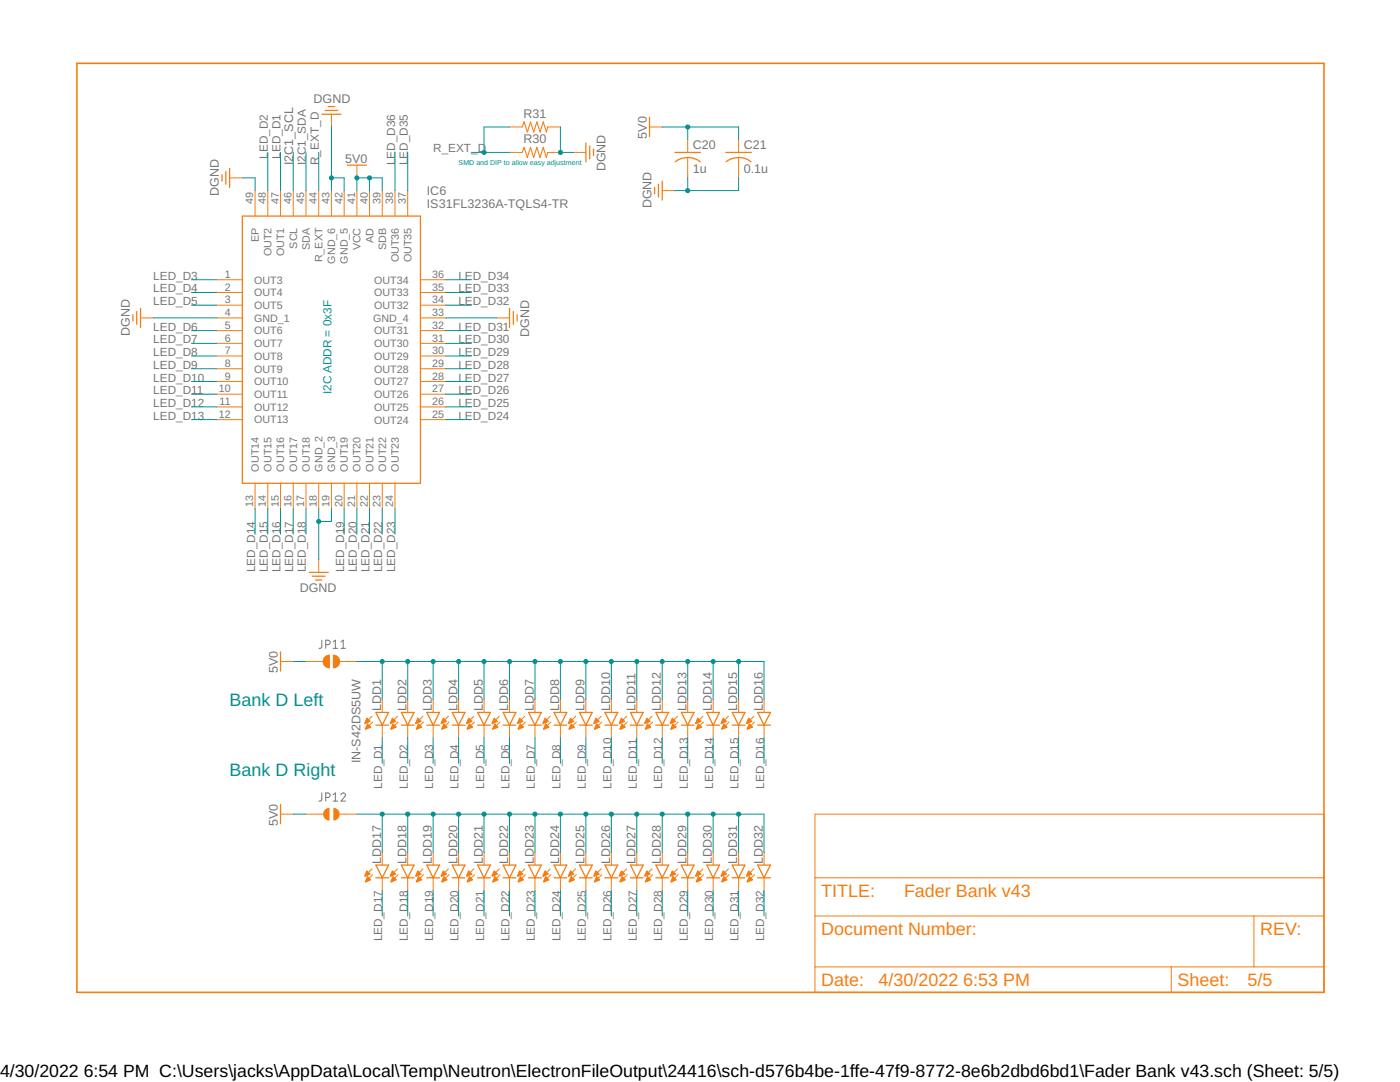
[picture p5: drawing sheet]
<svg xmlns="http://www.w3.org/2000/svg" width="279mm" height="216mm" viewBox="0 0 279 216" stroke-linecap="round" stroke-linejoin="round" font-family="sans-serif">
<path d="M64.2 127.7v1.5l-.2 .1-.3 .1M65 128.7h.4a.46 .46 0 0 0 .5-.5 .46 .46 0 0 0-.5-.5h-.4v1.7M66.5 129.4h.9M66.5 128.1l.4-.4v1.7M68.1 129.4h.8M68.1 128.1l.4-.4v1.7M64.2 158.2v1.4l-.2 .2-.3 .1M65 159.1h.4a.46 .46 0 0 0 .5-.4 .46 .46 0 0 0-.5-.5h-.4v1.7M66.5 158.6l.4-.4v1.7M66.5 159.9h.9M68.1 158.6a.44 .44 0 0 1 .6-.4 .44 .44 0 0 1 .1 .7l-.7 1h.8" fill="none" stroke="#757575" stroke-width=".2"/>
<path d="M15.3 12.6h248.9v185.4h-248.9z" fill="none" stroke="#f57c10" stroke-width=".32"/>
<g fill="none" stroke="#f57c10" stroke-width=".2">
<path d="M45.8 35.5h2.6M50.9 38v5.1M53.4 38v5.1M56 38v5.1M58.5 38v5.1M61.1 38v5.1M63.6 38v5.1M66.1 22.8v2.5M66.1 38v5.1M68.7 38v5.1M71.2 38v5.1M73.7 38v5.1"/>
<path d="M76.3 38v5.1M78.8 38v5.1M81.4 38v5.1M101.7 30.4h2.5M101.7 25.3h2.5M109.3 30.4h2.5M109.3 25.3h2.5M114.4 30.4h2.5M132.2 38h2.5M137.2 27.9v2.5M137.2 31.4v4.1M147.4 27.9v2.5"/>
<path d="M147.4 31.4v4.1M43.3 55.8h5.1M43.3 58.4h5.1M83.9 55.8h5.1M83.9 58.4h5.1M28 63.4h2.6M43.3 60.9h5.1M43.3 63.4h5.1M43.3 66h5.1M43.3 68.5h5.1M43.3 71h5.1M43.3 73.6h5.1"/>
<path d="M43.3 76.1h5.1M43.3 78.7h5.1M83.9 60.9h5.1M83.9 63.4h5.1M83.9 66h5.1M83.9 68.5h5.1M83.9 71h5.1M83.9 73.6h5.1M83.9 76.1h5.1M83.9 78.7h5.1M99.1 63.4h2.6M43.3 81.2h5.1"/>
<path d="M43.3 83.7h5.1M50.9 96.4v5.1M53.4 96.4v5.1M56 96.4v5.1M58.5 96.4v5.1M61.1 96.4v5.1M63.6 96.4v5.1M66.1 96.4v5.1M68.7 96.4v5.1M71.2 96.4v5.1M73.7 96.4v5.1M76.3 96.4v5.1"/>
<path d="M78.8 96.4v5.1M83.9 81.2h5.1M83.9 83.7h5.1M63.6 111.7v2.5M56 132h2.5M61.1 132h3.4M67.8 132h3.4M76.3 139.6v2.6M74.3 142.9l-1.4 1.4M74.4 144.1l-1.4 1.4M76.3 144.7v2.5M162.6 162.5h101.6v35.5h-101.6z"/>
<path d="M162.6 175.2h101.6M162.6 182.8h101.6M162.6 192.9h101.6M233.7 192.9v5.1M250.3 182.8v10.1"/>
</g>
<g fill="none" stroke="#f57c10" stroke-width=".25">
<path d="M44.3 34.9v1.2M45.1 34.2v2.6M45.8 33.6v3.8M64.2 22.8h3.9M64.9 22h2.5M65.5 21.3h1.3M116.9 28.5v3.8M117.7 29.1v2.6M118.4 29.8v1.3M130.6 37.4v1.3M131.4 36.8v2.5M132.2 36.1v3.8"/>
<path d="M134.7 30.4h5.1M134.8 32.3a4 4 0 0 1 4.9 0M144.9 30.4h5M144.9 32.3a4 4 0 0 1 5 0M48.4 43.1h35.5v53.3h-35.5zM26.5 62.8v1.3M27.3 62.2v2.5M28 61.5v3.8M101.7 61.5v3.8M102.4 62.2v2.5M103.2 62.8v1.3M61.7 114.2h3.8"/>
<path d="M62.3 115h2.6M63 115.7h1.2M56 130.1v3.8M75 142.2h2.6l-1.3 2.5zM75 144.7h2.6"/>
</g>
<path d="M104.2 30.4l.4-1 .6 2 .7-2 .6 2 .6-2 .7 2 .6-2 .7 2 .2-1M104.2 25.3l.4-1 .6 2.1 .7-2.1 .6 2.1 .6-2.1 .7 2.1 .6-2.1 .7 2.1 .2-1.1" fill="none" stroke="#f57c10" stroke-width=".21"/>
<g fill="#f57c10" stroke="#f57c10" stroke-width=".2">
<path d="M73.2 143.3l.7 .7-1.1 .4z" fill-rule="evenodd"/>
<path d="M73.3 144.4l.7 .7-1 .4z" fill-rule="evenodd"/>
<path d="M66.5 130.7a1.27 1.27 0 0 1 1.3 1.3 1.27 1.27 0 0 1-1.3 1.3z" fill-rule="evenodd"/>
<path d="M64.8 131.1l.5-.3 .5-.1v2.6a1.27 1.27 0 0 1-1.2-.8 1.27 1.27 0 0 1 .2-1.4z" fill-rule="evenodd"/>
</g>
<g fill="#f57c10">
<path d="M66.5 161.2a1.27 1.27 0 0 1 1.3 1.3 1.27 1.27 0 0 1-1.3 1.2z" fill-rule="evenodd"/>
<path d="M64.8 161.6l.5-.3 .5-.1v2.5a1.27 1.27 0 0 1-1.2-.7 1.27 1.27 0 0 1 .2-1.4z" fill-rule="evenodd"/>
</g>
<g fill="#f57c10">
<path d="M66.5 161.2l.5 .1 .5 .3 .3 .9-.3 .8-.8 .4h-.2zM66.5 161.2v2.5h.2l.8-.4 .3-.8-.3-.9-.5-.3z"/>
<path d="M64.8 161.6l.5-.3 .5-.1v2.5l-.8-.2-.4-.5-.1-.5zM64.8 161.6l-.3 .9 .1 .5 .4 .5 .8 .2v-2.5l-.5 .1z"/>
</g>
<g fill="none" stroke="#f57c10" stroke-width=".2">
<path d="M71.2 33v2.5M129.6 25.3h2.6M81.4 139.6v2.6M86.4 139.6v2.6M91.5 139.6v2.6M96.6 139.6v2.6M101.7 139.6v2.6M106.8 139.6v2.6M111.8 139.6v2.6M116.9 139.6v2.6M122 139.6v2.6M127.1 139.6v2.6"/>
<path d="M132.2 139.6v2.6M137.2 139.6v2.6M142.3 139.6v2.6M147.4 139.6v2.6M152.5 139.6v2.6M79.3 142.9l-1.4 1.4M79.5 144.1l-1.4 1.4M81.4 144.7v2.5M84.4 142.9l-1.4 1.4M84.5 144.1l-1.4 1.4M86.4 144.7v2.5M89.5 142.9l-1.4 1.4"/>
<path d="M89.6 144.1l-1.4 1.4M91.5 144.7v2.5M94.6 142.9l-1.4 1.4M94.7 144.1l-1.4 1.4M96.6 144.7v2.5M99.7 142.9l-1.4 1.4M99.8 144.1l-1.4 1.4M101.7 144.7v2.5M104.7 142.9l-1.4 1.4M104.9 144.1l-1.4 1.4M106.8 144.7v2.5M109.8 142.9l-1.4 1.4"/>
<path d="M109.9 144.1l-1.4 1.4M111.8 144.7v2.5M114.9 142.9l-1.4 1.4M115 144.1l-1.4 1.4M116.9 144.7v2.5M120 142.9l-1.4 1.4M120.1 144.1l-1.4 1.4M122 144.7v2.5M125.1 142.9l-1.4 1.4M125.2 144.1l-1.4 1.4M127.1 144.7v2.5M130.1 142.9l-1.4 1.4"/>
<path d="M130.3 144.1l-1.4 1.4M132.2 144.7v2.5M135.2 142.9l-1.4 1.4M135.3 144.1l-1.4 1.4M137.2 144.7v2.5M140.3 142.9l-1.4 1.4M140.4 144.1l-1.4 1.4M142.3 144.7v2.5M145.4 142.9l-1.4 1.4M145.5 144.1l-1.4 1.4M147.4 144.7v2.5M150.5 142.9l-1.4 1.4"/>
<path d="M150.6 144.1l-1.4 1.4M152.5 144.7v2.5M56 162.5h2.5M61.1 162.5h3.4M67.8 162.5h3.4M74.3 173.4l-1.4 1.4M74.4 174.5l-1.4 1.4M76.3 170.1v2.5M76.3 175.2v2.5M79.3 173.4l-1.4 1.4M79.5 174.5l-1.4 1.4M81.4 170.1v2.5"/>
<path d="M81.4 175.2v2.5M84.4 173.4l-1.4 1.4M84.5 174.5l-1.4 1.4M86.4 170.1v2.5M86.4 175.2v2.5M89.5 173.4l-1.4 1.4M89.6 174.5l-1.4 1.4M91.5 170.1v2.5M91.5 175.2v2.5M94.6 173.4l-1.4 1.4M94.7 174.5l-1.4 1.4M96.6 170.1v2.5"/>
<path d="M96.6 175.2v2.5M99.7 173.4l-1.4 1.4M99.8 174.5l-1.4 1.4M101.7 170.1v2.5M101.7 175.2v2.5M104.7 173.4l-1.4 1.4M104.9 174.5l-1.4 1.4M106.8 170.1v2.5M106.8 175.2v2.5M109.8 173.4l-1.4 1.4M109.9 174.5l-1.4 1.4M111.8 170.1v2.5"/>
<path d="M111.8 175.2v2.5M114.9 173.4l-1.4 1.4M115 174.5l-1.4 1.4M116.9 170.1v2.5M116.9 175.2v2.5M120 173.4l-1.4 1.4M120.1 174.5l-1.4 1.4M122 170.1v2.5M122 175.2v2.5M125.1 173.4l-1.4 1.4M125.2 174.5l-1.4 1.4M127.1 170.1v2.5"/>
<path d="M127.1 175.2v2.5M130.1 173.4l-1.4 1.4M130.3 174.5l-1.4 1.4M132.2 170.1v2.5M132.2 175.2v2.5M135.2 173.4l-1.4 1.4M135.3 174.5l-1.4 1.4M137.2 170.1v2.5M137.2 175.2v2.5M140.3 173.4l-1.4 1.4M140.4 174.5l-1.4 1.4M142.3 170.1v2.5"/>
<path d="M142.3 175.2v2.5M145.4 173.4l-1.4 1.4M145.5 174.5l-1.4 1.4M147.4 170.1v2.5M147.4 175.2v2.5M150.5 173.4l-1.4 1.4M150.6 174.5l-1.4 1.4M152.5 170.1v2.5M152.5 175.2v2.5"/>
</g>
<g fill="none" stroke="#f57c10" stroke-width=".25">
<path d="M69.3 33h3.8M129.6 23.4v3.8M80.1 142.2h2.5l-1.2 2.5zM80.1 144.7h2.5M85.2 144.7h2.5M85.2 142.2h2.5l-1.3 2.5zM90.3 144.7h2.5M90.3 142.2h2.5l-1.3 2.5zM95.3 144.7h2.6M95.3 142.2h2.6l-1.3 2.5zM100.4 144.7h2.6M100.4 142.2h2.6l-1.3 2.5z"/>
<path d="M105.5 144.7h2.5M105.5 142.2h2.5l-1.2 2.5zM110.6 144.7h2.5M110.6 142.2h2.5l-1.3 2.5zM115.7 144.7h2.5M115.7 142.2h2.5l-1.3 2.5zM120.7 144.7h2.6M120.7 142.2h2.6l-1.3 2.5zM125.8 144.7h2.6M125.8 142.2h2.6l-1.3 2.5zM130.9 144.7h2.5M130.9 142.2h2.5l-1.2 2.5z"/>
<path d="M136 144.7h2.5M136 142.2h2.5l-1.3 2.5zM141.1 144.7h2.5M141.1 142.2h2.5l-1.3 2.5zM146.1 144.7h2.6M146.1 142.2h2.6l-1.3 2.5zM151.2 144.7h2.6M151.2 142.2h2.6l-1.3 2.5zM56 160.5v3.9M75 172.6h2.6l-1.3 2.6zM75 175.2h2.6M80.1 175.2h2.5"/>
<path d="M80.1 172.6h2.5l-1.2 2.6zM85.2 175.2h2.5M85.2 172.6h2.5l-1.3 2.6zM90.3 175.2h2.5M90.3 172.6h2.5l-1.3 2.6zM95.3 175.2h2.6M95.3 172.6h2.6l-1.3 2.6zM100.4 172.6h2.6l-1.3 2.6zM100.4 175.2h2.6M105.5 172.6h2.5l-1.2 2.6zM105.5 175.2h2.5M110.6 175.2h2.5"/>
<path d="M110.6 172.6h2.5l-1.3 2.6zM115.7 175.2h2.5M115.7 172.6h2.5l-1.3 2.6zM120.7 175.2h2.6M120.7 172.6h2.6l-1.3 2.6zM125.8 175.2h2.6M125.8 172.6h2.6l-1.3 2.6zM130.9 175.2h2.5M130.9 172.6h2.5l-1.2 2.6zM136 175.2h2.5M136 172.6h2.5l-1.3 2.6zM141.1 175.2h2.5"/>
<path d="M141.1 172.6h2.5l-1.3 2.6zM146.1 172.6h2.6l-1.3 2.6zM146.1 175.2h2.6M151.2 172.6h2.6l-1.3 2.6zM151.2 175.2h2.6"/>
</g>
<g fill="#f57c10" stroke="#f57c10" stroke-width=".2">
<path d="M78.3 143.3l.7 .7-1.1 .4z" fill-rule="evenodd"/>
<path d="M78.4 144.4l.7 .7-1 .4z" fill-rule="evenodd"/>
<path d="M83.4 143.3l.6 .7-1 .4z" fill-rule="evenodd"/>
<path d="M83.5 144.4l.7 .7-1.1 .4z" fill-rule="evenodd"/>
<path d="M88.5 143.3l.6 .7-1 .4z" fill-rule="evenodd"/>
<path d="M88.6 144.4l.7 .7-1.1 .4z" fill-rule="evenodd"/>
<path d="M93.5 143.3l.7 .7-1 .4z" fill-rule="evenodd"/>
<path d="M93.7 144.4l.6 .7-1 .4z" fill-rule="evenodd"/>
<path d="M98.6 143.3l.7 .7-1.1 .4z" fill-rule="evenodd"/>
<path d="M98.7 144.4l.7 .7-1 .4z" fill-rule="evenodd"/>
<path d="M103.7 143.3l.7 .7-1.1 .4z" fill-rule="evenodd"/>
<path d="M103.8 144.4l.7 .7-1 .4z" fill-rule="evenodd"/>
<path d="M108.8 143.3l.6 .7-1 .4z" fill-rule="evenodd"/>
<path d="M108.9 144.4l.7 .7-1.1 .4z" fill-rule="evenodd"/>
<path d="M113.9 143.3l.6 .7-1 .4z" fill-rule="evenodd"/>
<path d="M114 144.4l.6 .7-1 .4z" fill-rule="evenodd"/>
<path d="M118.9 143.3l.7 .7-1 .4z" fill-rule="evenodd"/>
<path d="M119.1 144.4l.6 .7-1 .4z" fill-rule="evenodd"/>
<path d="M124 143.3l.7 .7-1.1 .4z" fill-rule="evenodd"/>
<path d="M124.1 144.4l.7 .7-1 .4z" fill-rule="evenodd"/>
<path d="M129.1 143.3l.7 .7-1.1 .4z" fill-rule="evenodd"/>
<path d="M129.2 144.4l.7 .7-1.1 .4z" fill-rule="evenodd"/>
<path d="M134.2 143.3l.6 .7-1 .4z" fill-rule="evenodd"/>
<path d="M134.3 144.4l.7 .7-1.1 .4z" fill-rule="evenodd"/>
<path d="M139.2 143.3l.7 .7-1 .4z" fill-rule="evenodd"/>
<path d="M139.4 144.4l.6 .7-1 .4z" fill-rule="evenodd"/>
<path d="M144.3 143.3l.7 .7-1 .4z" fill-rule="evenodd"/>
<path d="M144.5 144.4l.6 .7-1 .4z" fill-rule="evenodd"/>
<path d="M149.4 143.3l.7 .7-1.1 .4z" fill-rule="evenodd"/>
<path d="M149.5 144.4l.7 .7-1 .4z" fill-rule="evenodd"/>
<path d="M73.2 173.8l.7 .6-1.1 .5z" fill-rule="evenodd"/>
<path d="M73.3 174.9l.7 .7-1 .4z" fill-rule="evenodd"/>
<path d="M78.3 173.8l.7 .6-1.1 .5z" fill-rule="evenodd"/>
<path d="M78.4 174.9l.7 .7-1 .4z" fill-rule="evenodd"/>
<path d="M83.4 173.8l.6 .6-1 .5z" fill-rule="evenodd"/>
<path d="M83.5 174.9l.7 .7-1.1 .4z" fill-rule="evenodd"/>
<path d="M88.5 173.8l.6 .6-1 .5z" fill-rule="evenodd"/>
<path d="M88.6 174.9l.7 .7-1.1 .4z" fill-rule="evenodd"/>
<path d="M93.5 173.8l.7 .6-1 .5z" fill-rule="evenodd"/>
<path d="M93.7 174.9l.6 .7-1 .4z" fill-rule="evenodd"/>
<path d="M98.6 173.8l.7 .6-1.1 .5z" fill-rule="evenodd"/>
<path d="M98.7 174.9l.7 .7-1 .4z" fill-rule="evenodd"/>
<path d="M103.7 173.8l.7 .6-1.1 .5z" fill-rule="evenodd"/>
<path d="M103.8 174.9l.7 .7-1 .4z" fill-rule="evenodd"/>
<path d="M108.8 173.8l.6 .6-1 .5z" fill-rule="evenodd"/>
<path d="M108.9 174.9l.7 .7-1.1 .4z" fill-rule="evenodd"/>
<path d="M113.9 173.8l.6 .6-1 .5z" fill-rule="evenodd"/>
<path d="M114 174.9l.6 .7-1 .4z" fill-rule="evenodd"/>
<path d="M118.9 173.8l.7 .6-1 .5z" fill-rule="evenodd"/>
<path d="M119.1 174.9l.6 .7-1 .4z" fill-rule="evenodd"/>
<path d="M124 173.8l.7 .6-1.1 .5z" fill-rule="evenodd"/>
<path d="M124.1 174.9l.7 .7-1 .4z" fill-rule="evenodd"/>
<path d="M129.1 173.8l.7 .6-1.1 .5z" fill-rule="evenodd"/>
<path d="M129.2 174.9l.7 .7-1.1 .4z" fill-rule="evenodd"/>
<path d="M134.2 173.8l.6 .6-1 .5z" fill-rule="evenodd"/>
<path d="M134.3 174.9l.7 .7-1.1 .4z" fill-rule="evenodd"/>
<path d="M139.2 173.8l.7 .6-1 .5z" fill-rule="evenodd"/>
<path d="M139.4 174.9l.6 .7-1 .4z" fill-rule="evenodd"/>
<path d="M144.3 173.8l.7 .6-1 .5z" fill-rule="evenodd"/>
<path d="M144.5 174.9l.6 .7-1 .4z" fill-rule="evenodd"/>
<path d="M149.4 173.8l.7 .6-1.1 .5z" fill-rule="evenodd"/>
<path d="M149.5 174.9l.7 .7-1 .4z" fill-rule="evenodd"/>
</g>
<path d="M66.1 25.3v12.7M66.1 35.5h2.6v2.5" fill="none" stroke="#009292" stroke-width=".2"/>
<circle cx="66.1" cy="35.5" r=".51" fill="#009292"/>
<path d="M65.6 35.5a.55 .55 0 0 1 1.1 0 .55 .55 0 0 1-1.1 0zM65.6 35.5a.55 .55 0 0 0 1.1 0 .55 .55 0 0 0-1.1 0z" fill="#009292"/>
<path d="M48.4 35.5h2.5v2.5M111.8 25.3v5.1h2.6" fill="none" stroke="#009292" stroke-width=".2"/>
<circle cx="111.8" cy="30.4" r=".51" fill="#009292"/>
<path d="M111.3 30.4a.55 .55 0 0 1 1.1 0 .55 .55 0 0 1-1.1 0zM111.3 30.4a.55 .55 0 0 0 1.1 0 .55 .55 0 0 0-1.1 0z" fill="#009292"/>
<path d="M137.2 35.5v2.5M147.4 35.5v2.5h-12.7" fill="none" stroke="#009292" stroke-width=".2"/>
<circle cx="137.2" cy="38" r=".51" fill="#009292"/>
<path d="M136.7 38a.55 .55 0 0 1 1.1 0 .55 .55 0 0 1-1.1 0zM136.7 38a.55 .55 0 0 0 1.1 0 .55 .55 0 0 0-1.1 0z" fill="#009292"/>
<path d="M30.6 63.4h12.7M63.6 101.5v10.2M66.1 101.5v2.6h-2.5" fill="none" stroke="#009292" stroke-width=".2"/>
<circle cx="63.6" cy="104.1" r=".51" fill="#009292"/>
<path d="M63.1 104.1a.51 .51 0 0 1 1 0 .51 .51 0 0 1-1 0zM63.1 104.1a.51 .51 0 0 0 1 0 .51 .51 0 0 0-1 0z" fill="#009292"/>
<path d="M61.1 30.4v7.6M71.2 38v-2.5h2.5v2.5M89 63.4h10.1M58.5 132h2.6M58.5 162.5h2.6" fill="none" stroke="#009292" stroke-width=".2"/>
<circle cx="71.2" cy="35.5" r=".51" fill="#009292"/>
<path d="M70.7 35.5a.51 .51 0 0 1 1 0 .51 .51 0 0 1-1 0zM70.7 35.5a.51 .51 0 0 0 1 0 .51 .51 0 0 0-1 0z" fill="#009292"/>
<path d="M73.7 35.5h2.6v2.5" fill="none" stroke="#009292" stroke-width=".2"/>
<circle cx="73.7" cy="35.5" r=".51" fill="#009292"/>
<path d="M73.2 35.5a.55 .55 0 0 1 1.1 0 .55 .55 0 0 1-1.1 0zM73.2 35.5a.55 .55 0 0 0 1.1 0 .55 .55 0 0 0-1.1 0z" fill="#009292"/>
<path d="M132.2 25.3h15.2v2.6M137.2 25.3v2.6" fill="none" stroke="#009292" stroke-width=".2"/>
<circle cx="137.2" cy="25.3" r=".51" fill="#009292"/>
<path d="M136.7 25.3a.55 .55 0 0 1 1.1 0 .55 .55 0 0 1-1.1 0zM136.7 25.3a.55 .55 0 0 0 1.1 0 .55 .55 0 0 0-1.1 0z" fill="#009292"/>
<path d="M71.2 132h5.1" fill="none" stroke="#009292" stroke-width=".2"/>
<circle cx="76.3" cy="132" r=".51" fill="#009292"/>
<path d="M75.8 132a.51 .51 0 0 1 1 0 .51 .51 0 0 1-1 0zM75.8 132a.51 .51 0 0 0 1 0 .51 .51 0 0 0-1 0z" fill="#009292"/>
<path d="M81.4 132v7.6M152.5 132h-76.2v7.6" fill="none" stroke="#009292" stroke-width=".2"/>
<circle cx="81.4" cy="132" r=".51" fill="#009292"/>
<path d="M80.9 132a.51 .51 0 0 1 1 0 .51 .51 0 0 1-1 0zM80.9 132a.51 .51 0 0 0 1 0 .51 .51 0 0 0-1 0z" fill="#009292"/>
<path d="M86.4 132v7.6" fill="none" stroke="#009292" stroke-width=".2"/>
<circle cx="86.4" cy="132" r=".51" fill="#009292"/>
<path d="M85.9 132a.55 .55 0 0 1 1.1 0 .55 .55 0 0 1-1.1 0zM85.9 132a.55 .55 0 0 0 1.1 0 .55 .55 0 0 0-1.1 0z" fill="#009292"/>
<path d="M91.5 132v7.6" fill="none" stroke="#009292" stroke-width=".2"/>
<circle cx="91.5" cy="132" r=".51" fill="#009292"/>
<path d="M91 132a.51 .51 0 0 1 1 0 .51 .51 0 0 1-1 0zM91 132a.51 .51 0 0 0 1 0 .51 .51 0 0 0-1 0z" fill="#009292"/>
<path d="M96.6 132v7.6" fill="none" stroke="#009292" stroke-width=".2"/>
<circle cx="96.6" cy="132" r=".51" fill="#009292"/>
<path d="M96.1 132a.51 .51 0 0 1 1 0 .51 .51 0 0 1-1 0zM96.1 132a.51 .51 0 0 0 1 0 .51 .51 0 0 0-1 0z" fill="#009292"/>
<path d="M101.7 132v7.6" fill="none" stroke="#009292" stroke-width=".2"/>
<circle cx="101.7" cy="132" r=".51" fill="#009292"/>
<path d="M101.2 132a.51 .51 0 0 1 1 0 .51 .51 0 0 1-1 0zM101.2 132a.51 .51 0 0 0 1 0 .51 .51 0 0 0-1 0z" fill="#009292"/>
<path d="M106.8 132v7.6" fill="none" stroke="#009292" stroke-width=".2"/>
<circle cx="106.8" cy="132" r=".51" fill="#009292"/>
<path d="M106.3 132a.51 .51 0 0 1 1 0 .51 .51 0 0 1-1 0zM106.3 132a.51 .51 0 0 0 1 0 .51 .51 0 0 0-1 0z" fill="#009292"/>
<path d="M111.8 132v7.6" fill="none" stroke="#009292" stroke-width=".2"/>
<circle cx="111.8" cy="132" r=".51" fill="#009292"/>
<path d="M111.3 132a.55 .55 0 0 1 1.1 0 .55 .55 0 0 1-1.1 0zM111.3 132a.55 .55 0 0 0 1.1 0 .55 .55 0 0 0-1.1 0z" fill="#009292"/>
<path d="M116.9 132v7.6" fill="none" stroke="#009292" stroke-width=".2"/>
<circle cx="116.9" cy="132" r=".51" fill="#009292"/>
<path d="M116.4 132a.51 .51 0 0 1 1 0 .51 .51 0 0 1-1 0zM116.4 132a.51 .51 0 0 0 1 0 .51 .51 0 0 0-1 0z" fill="#009292"/>
<path d="M122 132v7.6" fill="none" stroke="#009292" stroke-width=".2"/>
<circle cx="122" cy="132" r=".51" fill="#009292"/>
<path d="M121.5 132a.51 .51 0 0 1 1 0 .51 .51 0 0 1-1 0zM121.5 132a.51 .51 0 0 0 1 0 .51 .51 0 0 0-1 0z" fill="#009292"/>
<path d="M127.1 132v7.6" fill="none" stroke="#009292" stroke-width=".2"/>
<circle cx="127.1" cy="132" r=".51" fill="#009292"/>
<path d="M126.6 132a.51 .51 0 0 1 1 0 .51 .51 0 0 1-1 0zM126.6 132a.51 .51 0 0 0 1 0 .51 .51 0 0 0-1 0z" fill="#009292"/>
<path d="M132.2 132v7.6" fill="none" stroke="#009292" stroke-width=".2"/>
<circle cx="132.2" cy="132" r=".51" fill="#009292"/>
<path d="M131.7 132a.51 .51 0 0 1 1 0 .51 .51 0 0 1-1 0zM131.7 132a.51 .51 0 0 0 1 0 .51 .51 0 0 0-1 0z" fill="#009292"/>
<path d="M137.2 132v7.6" fill="none" stroke="#009292" stroke-width=".2"/>
<circle cx="137.2" cy="132" r=".51" fill="#009292"/>
<path d="M136.7 132a.55 .55 0 0 1 1.1 0 .55 .55 0 0 1-1.1 0zM136.7 132a.55 .55 0 0 0 1.1 0 .55 .55 0 0 0-1.1 0z" fill="#009292"/>
<path d="M142.3 132v7.6" fill="none" stroke="#009292" stroke-width=".2"/>
<circle cx="142.3" cy="132" r=".51" fill="#009292"/>
<path d="M141.8 132a.51 .51 0 0 1 1 0 .51 .51 0 0 1-1 0zM141.8 132a.51 .51 0 0 0 1 0 .51 .51 0 0 0-1 0z" fill="#009292"/>
<path d="M147.4 132v7.6" fill="none" stroke="#009292" stroke-width=".2"/>
<circle cx="147.4" cy="132" r=".51" fill="#009292"/>
<path d="M146.9 132a.51 .51 0 0 1 1 0 .51 .51 0 0 1-1 0zM146.9 132a.51 .51 0 0 0 1 0 .51 .51 0 0 0-1 0z" fill="#009292"/>
<path d="M152.5 132v7.6M71.2 162.5h81.3M76.3 162.5v7.6" fill="none" stroke="#009292" stroke-width=".2"/>
<circle cx="76.3" cy="162.5" r=".51" fill="#009292"/>
<path d="M75.8 162.5a.51 .51 0 0 1 1 0 .51 .51 0 0 1-1 0zM75.8 162.5a.51 .51 0 0 0 1 0 .51 .51 0 0 0-1 0z" fill="#009292"/>
<path d="M81.4 162.5v7.6" fill="none" stroke="#009292" stroke-width=".2"/>
<circle cx="81.4" cy="162.5" r=".51" fill="#009292"/>
<path d="M80.9 162.5a.51 .51 0 0 1 1 0 .51 .51 0 0 1-1 0zM80.9 162.5a.51 .51 0 0 0 1 0 .51 .51 0 0 0-1 0z" fill="#009292"/>
<path d="M86.4 162.5v7.6" fill="none" stroke="#009292" stroke-width=".2"/>
<circle cx="86.4" cy="162.5" r=".51" fill="#009292"/>
<path d="M85.9 162.5a.55 .55 0 0 1 1.1 0 .55 .55 0 0 1-1.1 0zM85.9 162.5a.55 .55 0 0 0 1.1 0 .55 .55 0 0 0-1.1 0z" fill="#009292"/>
<path d="M91.5 162.5v7.6" fill="none" stroke="#009292" stroke-width=".2"/>
<circle cx="91.5" cy="162.5" r=".51" fill="#009292"/>
<path d="M91 162.5a.51 .51 0 0 1 1 0 .51 .51 0 0 1-1 0zM91 162.5a.51 .51 0 0 0 1 0 .51 .51 0 0 0-1 0z" fill="#009292"/>
<path d="M96.6 162.5v7.6" fill="none" stroke="#009292" stroke-width=".2"/>
<circle cx="96.6" cy="162.5" r=".51" fill="#009292"/>
<path d="M96.1 162.5a.51 .51 0 0 1 1 0 .51 .51 0 0 1-1 0zM96.1 162.5a.51 .51 0 0 0 1 0 .51 .51 0 0 0-1 0z" fill="#009292"/>
<path d="M101.7 162.5v7.6" fill="none" stroke="#009292" stroke-width=".2"/>
<circle cx="101.7" cy="162.5" r=".51" fill="#009292"/>
<path d="M101.2 162.5a.51 .51 0 0 1 1 0 .51 .51 0 0 1-1 0zM101.2 162.5a.51 .51 0 0 0 1 0 .51 .51 0 0 0-1 0z" fill="#009292"/>
<path d="M106.8 162.5v7.6" fill="none" stroke="#009292" stroke-width=".2"/>
<circle cx="106.8" cy="162.5" r=".51" fill="#009292"/>
<path d="M106.3 162.5a.51 .51 0 0 1 1 0 .51 .51 0 0 1-1 0zM106.3 162.5a.51 .51 0 0 0 1 0 .51 .51 0 0 0-1 0z" fill="#009292"/>
<path d="M111.8 162.5v7.6" fill="none" stroke="#009292" stroke-width=".2"/>
<circle cx="111.8" cy="162.5" r=".51" fill="#009292"/>
<path d="M111.3 162.5a.55 .55 0 0 1 1.1 0 .55 .55 0 0 1-1.1 0zM111.3 162.5a.55 .55 0 0 0 1.1 0 .55 .55 0 0 0-1.1 0z" fill="#009292"/>
<path d="M116.9 162.5v7.6" fill="none" stroke="#009292" stroke-width=".2"/>
<circle cx="116.9" cy="162.5" r=".51" fill="#009292"/>
<path d="M116.4 162.5a.51 .51 0 0 1 1 0 .51 .51 0 0 1-1 0zM116.4 162.5a.51 .51 0 0 0 1 0 .51 .51 0 0 0-1 0z" fill="#009292"/>
<path d="M122 162.5v7.6" fill="none" stroke="#009292" stroke-width=".2"/>
<circle cx="122" cy="162.5" r=".51" fill="#009292"/>
<path d="M121.5 162.5a.51 .51 0 0 1 1 0 .51 .51 0 0 1-1 0zM121.5 162.5a.51 .51 0 0 0 1 0 .51 .51 0 0 0-1 0z" fill="#009292"/>
<path d="M127.1 162.5v7.6" fill="none" stroke="#009292" stroke-width=".2"/>
<circle cx="127.1" cy="162.5" r=".51" fill="#009292"/>
<path d="M126.6 162.5a.51 .51 0 0 1 1 0 .51 .51 0 0 1-1 0zM126.6 162.5a.51 .51 0 0 0 1 0 .51 .51 0 0 0-1 0z" fill="#009292"/>
<path d="M132.2 162.5v7.6" fill="none" stroke="#009292" stroke-width=".2"/>
<circle cx="132.2" cy="162.5" r=".51" fill="#009292"/>
<path d="M131.7 162.5a.51 .51 0 0 1 1 0 .51 .51 0 0 1-1 0zM131.7 162.5a.51 .51 0 0 0 1 0 .51 .51 0 0 0-1 0z" fill="#009292"/>
<path d="M137.2 162.5v7.6" fill="none" stroke="#009292" stroke-width=".2"/>
<circle cx="137.2" cy="162.5" r=".51" fill="#009292"/>
<path d="M136.7 162.5a.55 .55 0 0 1 1.1 0 .55 .55 0 0 1-1.1 0zM136.7 162.5a.55 .55 0 0 0 1.1 0 .55 .55 0 0 0-1.1 0z" fill="#009292"/>
<path d="M142.3 162.5v7.6" fill="none" stroke="#009292" stroke-width=".2"/>
<circle cx="142.3" cy="162.5" r=".51" fill="#009292"/>
<path d="M141.8 162.5a.51 .51 0 0 1 1 0 .51 .51 0 0 1-1 0zM141.8 162.5a.51 .51 0 0 0 1 0 .51 .51 0 0 0-1 0z" fill="#009292"/>
<path d="M147.4 162.5v7.6" fill="none" stroke="#009292" stroke-width=".2"/>
<circle cx="147.4" cy="162.5" r=".51" fill="#009292"/>
<path d="M146.9 162.5a.51 .51 0 0 1 1 0 .51 .51 0 0 1-1 0zM146.9 162.5a.51 .51 0 0 0 1 0 .51 .51 0 0 0-1 0z" fill="#009292"/>
<path d="M63.6 30.4v7.6M94.1 30.4h7.6M152.5 162.5v7.6" fill="none" stroke="#009292" stroke-width=".2"/>
<circle cx="96.6" cy="30.4" r=".51" fill="#009292"/>
<path d="M96.1 30.4a.51 .51 0 0 1 1 0 .51 .51 0 0 1-1 0zM96.1 30.4a.51 .51 0 0 0 1 0 .51 .51 0 0 0-1 0z" fill="#009292"/>
<g fill="none" stroke="#009292" stroke-width=".2">
<path d="M53.4 30.4v7.6M56 30.4v7.6M58.5 30.4v7.6M78.8 30.4v7.6M81.4 30.4v7.6M101.7 25.3h-5.1v5.1M38.2 55.8h5.1M38.2 58.4h5.1M89 55.8h5.1M89 58.4h5.1M38.2 60.9h5.1M38.2 66h5.1"/>
<path d="M38.2 68.5h5.1M38.2 71h5.1M38.2 73.6h5.1M38.2 76.1h5.1M38.2 78.7h5.1M89 60.9h5.1M89 66h5.1M89 68.5h5.1M89 71h5.1M89 73.6h5.1M89 76.1h5.1M89 78.7h5.1"/>
<path d="M38.2 81.2h5.1M38.2 83.7h5.1M89 81.2h5.1M89 83.7h5.1M50.9 101.5v5.1M53.4 101.5v5.1M56 101.5v5.1M58.5 101.5v5.1M61.1 101.5v5.1M68.7 101.5v5.1M71.2 101.5v5.1M73.7 101.5v5.1"/>
<path d="M76.3 101.5v5.1M78.8 101.5v5.1M76.3 147.2v5.1M81.4 147.2v5.1M86.4 147.2v5.1M91.5 147.2v5.1M96.6 147.2v5.1M101.7 147.2v5.1M106.8 147.2v5.1M111.8 147.2v5.1M116.9 147.2v5.1M122 147.2v5.1"/>
<path d="M127.1 147.2v5.1M132.2 147.2v5.1M137.2 147.2v5.1M142.3 147.2v5.1M147.4 147.2v5.1M152.5 147.2v5.1M76.3 177.7v5.1M81.4 177.7v5.1M86.4 177.7v5.1M91.5 177.7v5.1M96.6 177.7v5.1M101.7 177.7v5.1"/>
<path d="M106.8 177.7v5.1M111.8 177.7v5.1M116.9 177.7v5.1M122 177.7v5.1M127.1 177.7v5.1M132.2 177.7v5.1M137.2 177.7v5.1M142.3 177.7v5.1M147.4 177.7v5.1M152.5 177.7v5.1"/>
</g>
<g font-size="3.6" fill="#009292">
<text x="45.8" y="140.9">Bank D Left</text>
<text x="45.8" y="154.8">Bank D Right</text>
</g>
<g font-size="3.6" fill="#f57c10">
<text x="163.9" y="179">TITLE:</text>
<text x="180.4" y="179">Fader Bank v43</text>
<text x="163.9" y="186.6">Document Number:</text>
<text x="251.5" y="186.6">REV:</text>
<text x="163.9" y="196.7">Date:</text>
<text x="175.3" y="196.7">4/30/2022</text>
<text x="192.2" y="196.7">6:53 PM</text>
<text x="235" y="196.7">Sheet:</text>
<text x="249" y="196.7">5/5</text>
</g>
<g font-size="3.5">
<text x="0" y="214.9">4/30/2022</text>
<text x="16.7" y="214.9">6:54 PM C:\Users\jacks\AppData\Local\Temp\Neutron\ElectronFileOutput\24416\sch-d576b4be-1ffe-47f9-8772-8e6b2dbd6bd1\Fader Bank v43.sch (Sheet: 5/5)</text>
</g>
<g font-size="2.5" fill="#757575">
<text x="62.6" y="20.6">DGND</text>
<text x="104.5" y="23.5">R31</text>
<text x="104.5" y="28.5">R30</text>
<text x="129.1" y="27.7" transform="rotate(-90 129.1 27.7)">5V0</text>
<text x="138.3" y="29.8">C20</text>
<text x="148.4" y="29.8">C21</text>
<text x="58.5" y="33" transform="rotate(-90 58.5 33)">I2C1_SCL</text>
<text x="68.9" y="32.4">5V0</text>
<text x="120.9" y="34.2" transform="rotate(-90 120.9 34.2)">DGND</text>
<text x="138.3" y="34.6">1u</text>
<text x="148.4" y="34.6">0.1u</text>
<text x="43.7" y="39.1" transform="rotate(-90 43.7 39.1)">DGND</text>
<text x="85.2" y="41.5">IS31FL3236A-TQLS4-TR</text>
<text x="85.2" y="38.9">IC6</text>
<text x="130" y="41.6" transform="rotate(-90 130 41.6)">DGND</text>
<text x="25.9" y="67" transform="rotate(-90 25.9 67)">DGND</text>
<text x="105.6" y="67.2" transform="rotate(-90 105.6 67.2)">DGND</text>
<text x="59.8" y="118.2">DGND</text>
<text x="55.5" y="134.3" transform="rotate(-90 55.5 134.3)">5V0</text>
<text x="76" y="141.9" transform="rotate(-90 76 141.9)">LDD1</text>
<text x="81.1" y="141.9" transform="rotate(-90 81.1 141.9)">LDD2</text>
<text x="86.2" y="141.9" transform="rotate(-90 86.2 141.9)">LDD3</text>
<text x="91.3" y="141.9" transform="rotate(-90 91.3 141.9)">LDD4</text>
<text x="96.4" y="141.9" transform="rotate(-90 96.4 141.9)">LDD5</text>
<text x="101.4" y="141.9" transform="rotate(-90 101.4 141.9)">LDD6</text>
<text x="106.5" y="141.9" transform="rotate(-90 106.5 141.9)">LDD7</text>
<text x="111.6" y="141.9" transform="rotate(-90 111.6 141.9)">LDD8</text>
<text x="116.7" y="141.9" transform="rotate(-90 116.7 141.9)">LDD9</text>
<text x="121.8" y="141.9" transform="rotate(-90 121.8 141.9)">LDD10</text>
<text x="126.8" y="141.9" transform="rotate(-90 126.8 141.9)">LDD11</text>
<text x="131.9" y="141.9" transform="rotate(-90 131.9 141.9)">LDD12</text>
<text x="137" y="141.9" transform="rotate(-90 137 141.9)">LDD13</text>
<text x="142.1" y="141.9" transform="rotate(-90 142.1 141.9)">LDD14</text>
<text x="147.1" y="141.9" transform="rotate(-90 147.1 141.9)">LDD15</text>
<text x="152.2" y="141.9" transform="rotate(-90 152.2 141.9)">LDD16</text>
<text x="72" y="152.3" transform="rotate(-90 72 152.3)">IN-S42DS5UW</text>
<text x="55.5" y="164.8" transform="rotate(-90 55.5 164.8)">5V0</text>
<text x="76" y="172.4" transform="rotate(-90 76 172.4)">LDD17</text>
<text x="81.1" y="172.4" transform="rotate(-90 81.1 172.4)">LDD18</text>
<text x="86.2" y="172.4" transform="rotate(-90 86.2 172.4)">LDD19</text>
<text x="91.3" y="172.4" transform="rotate(-90 91.3 172.4)">LDD20</text>
<text x="96.4" y="172.4" transform="rotate(-90 96.4 172.4)">LDD21</text>
<text x="101.4" y="172.4" transform="rotate(-90 101.4 172.4)">LDD22</text>
<text x="106.5" y="172.4" transform="rotate(-90 106.5 172.4)">LDD23</text>
<text x="111.6" y="172.4" transform="rotate(-90 111.6 172.4)">LDD24</text>
<text x="116.7" y="172.4" transform="rotate(-90 116.7 172.4)">LDD25</text>
<text x="121.8" y="172.4" transform="rotate(-90 121.8 172.4)">LDD26</text>
<text x="126.8" y="172.4" transform="rotate(-90 126.8 172.4)">LDD27</text>
<text x="131.9" y="172.4" transform="rotate(-90 131.9 172.4)">LDD28</text>
<text x="137" y="172.4" transform="rotate(-90 137 172.4)">LDD29</text>
<text x="142.1" y="172.4" transform="rotate(-90 142.1 172.4)">LDD30</text>
<text x="147.1" y="172.4" transform="rotate(-90 147.1 172.4)">LDD31</text>
<text x="152.2" y="172.4" transform="rotate(-90 152.2 172.4)">LDD32</text>
</g>
<g font-size="2.3" fill="#757575">
<text x="53.4" y="31.7" transform="rotate(-90 53.4 31.7)">LED_D2</text>
<text x="56" y="31.7" transform="rotate(-90 56 31.7)">LED_D1</text>
<text x="61.1" y="33" transform="rotate(-90 61.1 33)">I2C1_SDA</text>
<text x="63.6" y="33" transform="rotate(-90 63.6 33)">R_EXT_D</text>
<text x="78.8" y="33" transform="rotate(-90 78.8 33)">LED_D36</text>
<text x="81.4" y="33" transform="rotate(-90 81.4 33)">LED_D35</text>
<text x="86.5" y="30.4">R_EXT_D</text>
<text x="30.6" y="55.8">LED_D3</text>
<text x="30.6" y="58.3">LED_D4</text>
<text x="91.5" y="58.3">LED_D33</text>
<text x="91.5" y="55.8">LED_D34</text>
<text x="30.6" y="60.9">LED_D5</text>
<text x="30.6" y="66">LED_D6</text>
<text x="91.5" y="66">LED_D31</text>
<text x="91.5" y="60.9">LED_D32</text>
<text x="30.6" y="68.5">LED_D7</text>
<text x="30.6" y="71">LED_D8</text>
<text x="91.5" y="71">LED_D29</text>
<text x="91.5" y="68.5">LED_D30</text>
<text x="30.6" y="73.6">LED_D9</text>
<text x="30.6" y="76.1">LED_D10</text>
<text x="91.5" y="76.1">LED_D27</text>
<text x="91.5" y="73.6">LED_D28</text>
<text x="30.6" y="78.7">LED_D11</text>
<text x="30.6" y="81.2">LED_D12</text>
<text x="30.6" y="83.7">LED_D13</text>
<text x="91.5" y="83.7">LED_D24</text>
<text x="91.5" y="81.2">LED_D25</text>
<text x="91.5" y="78.7">LED_D26</text>
<text x="50.9" y="114.2" transform="rotate(-90 50.9 114.2)">LED_D14</text>
<text x="53.4" y="114.2" transform="rotate(-90 53.4 114.2)">LED_D15</text>
<text x="56" y="114.2" transform="rotate(-90 56 114.2)">LED_D16</text>
<text x="58.5" y="114.2" transform="rotate(-90 58.5 114.2)">LED_D17</text>
<text x="61.1" y="114.2" transform="rotate(-90 61.1 114.2)">LED_D18</text>
<text x="68.7" y="114.2" transform="rotate(-90 68.7 114.2)">LED_D19</text>
<text x="71.2" y="114.2" transform="rotate(-90 71.2 114.2)">LED_D20</text>
<text x="73.8" y="114.2" transform="rotate(-90 73.8 114.2)">LED_D21</text>
<text x="76.3" y="114.2" transform="rotate(-90 76.3 114.2)">LED_D22</text>
<text x="78.8" y="114.2" transform="rotate(-90 78.8 114.2)">LED_D23</text>
<text x="76.3" y="157.4" transform="rotate(-90 76.3 157.4)">LED_D1</text>
<text x="81.4" y="157.4" transform="rotate(-90 81.4 157.4)">LED_D2</text>
<text x="86.5" y="157.4" transform="rotate(-90 86.5 157.4)">LED_D3</text>
<text x="91.5" y="157.4" transform="rotate(-90 91.5 157.4)">LED_D4</text>
<text x="96.6" y="157.4" transform="rotate(-90 96.6 157.4)">LED_D5</text>
<text x="101.7" y="157.4" transform="rotate(-90 101.7 157.4)">LED_D6</text>
<text x="106.8" y="157.4" transform="rotate(-90 106.8 157.4)">LED_D7</text>
<text x="111.8" y="157.4" transform="rotate(-90 111.8 157.4)">LED_D8</text>
<text x="116.9" y="157.4" transform="rotate(-90 116.9 157.4)">LED_D9</text>
<text x="122" y="157.4" transform="rotate(-90 122 157.4)">LED_D10</text>
<text x="127.1" y="157.4" transform="rotate(-90 127.1 157.4)">LED_D11</text>
<text x="132.2" y="157.4" transform="rotate(-90 132.2 157.4)">LED_D12</text>
<text x="137.2" y="157.4" transform="rotate(-90 137.2 157.4)">LED_D13</text>
<text x="142.3" y="157.4" transform="rotate(-90 142.3 157.4)">LED_D14</text>
<text x="147.4" y="157.4" transform="rotate(-90 147.4 157.4)">LED_D15</text>
<text x="152.5" y="157.4" transform="rotate(-90 152.5 157.4)">LED_D16</text>
<text x="76.3" y="187.9" transform="rotate(-90 76.3 187.9)">LED_D17</text>
<text x="81.4" y="187.9" transform="rotate(-90 81.4 187.9)">LED_D18</text>
<text x="86.5" y="187.9" transform="rotate(-90 86.5 187.9)">LED_D19</text>
<text x="91.5" y="187.9" transform="rotate(-90 91.5 187.9)">LED_D20</text>
<text x="96.6" y="187.9" transform="rotate(-90 96.6 187.9)">LED_D21</text>
<text x="101.7" y="187.9" transform="rotate(-90 101.7 187.9)">LED_D22</text>
<text x="106.8" y="187.9" transform="rotate(-90 106.8 187.9)">LED_D23</text>
<text x="111.8" y="187.9" transform="rotate(-90 111.8 187.9)">LED_D24</text>
<text x="116.9" y="187.9" transform="rotate(-90 116.9 187.9)">LED_D25</text>
<text x="122" y="187.9" transform="rotate(-90 122 187.9)">LED_D26</text>
<text x="127.1" y="187.9" transform="rotate(-90 127.1 187.9)">LED_D27</text>
<text x="132.2" y="187.9" transform="rotate(-90 132.2 187.9)">LED_D28</text>
<text x="137.2" y="187.9" transform="rotate(-90 137.2 187.9)">LED_D29</text>
<text x="142.3" y="187.9" transform="rotate(-90 142.3 187.9)">LED_D30</text>
<text x="147.4" y="187.9" transform="rotate(-90 147.4 187.9)">LED_D31</text>
<text x="152.5" y="187.9" transform="rotate(-90 152.5 187.9)">LED_D32</text>
</g>
<text font-size="2.3" fill="#009292" x="66.1" y="78.7" transform="rotate(-90 66.1 78.7)">I2C ADDR = 0x3F</text>
<g font-size="2.1" fill="#757575">
<text x="50.5" y="40.8" transform="rotate(-90 50.5 40.8)">49</text>
<text x="53.1" y="40.8" transform="rotate(-90 53.1 40.8)">48</text>
<text x="55.6" y="40.8" transform="rotate(-90 55.6 40.8)">47</text>
<text x="58.2" y="40.8" transform="rotate(-90 58.2 40.8)">46</text>
<text x="60.7" y="40.8" transform="rotate(-90 60.7 40.8)">45</text>
<text x="63.2" y="40.8" transform="rotate(-90 63.2 40.8)">44</text>
<text x="65.8" y="40.8" transform="rotate(-90 65.8 40.8)">43</text>
<text x="68.3" y="40.8" transform="rotate(-90 68.3 40.8)">42</text>
<text x="70.9" y="40.8" transform="rotate(-90 70.9 40.8)">41</text>
<text x="73.4" y="40.8" transform="rotate(-90 73.4 40.8)">40</text>
<text x="75.9" y="40.8" transform="rotate(-90 75.9 40.8)">39</text>
<text x="78.5" y="40.8" transform="rotate(-90 78.5 40.8)">38</text>
<text x="81" y="40.8" transform="rotate(-90 81 40.8)">37</text>
<text x="51.7" y="48.3" transform="rotate(-90 51.7 48.3)">EP</text>
<text x="54.2" y="51.2" transform="rotate(-90 54.2 51.2)">OUT2</text>
<text x="56.7" y="51.2" transform="rotate(-90 56.7 51.2)">OUT1</text>
<text x="59.3" y="49.6" transform="rotate(-90 59.3 49.6)">SCL</text>
<text x="61.8" y="49.8" transform="rotate(-90 61.8 49.8)">SDA</text>
<text x="64.4" y="52.3" transform="rotate(-90 64.4 52.3)">R_EXT</text>
<text x="66.9" y="52.6" transform="rotate(-90 66.9 52.6)">GND_6</text>
<text x="69.4" y="52.6" transform="rotate(-90 69.4 52.6)">GND_5</text>
<text x="72" y="50" transform="rotate(-90 72 50)">VCC</text>
<text x="74.5" y="48.4" transform="rotate(-90 74.5 48.4)">AD</text>
<text x="77.1" y="49.8" transform="rotate(-90 77.1 49.8)">SDB</text>
<text x="79.6" y="52.3" transform="rotate(-90 79.6 52.3)">OUT36</text>
<text x="82.1" y="52.3" transform="rotate(-90 82.1 52.3)">OUT35</text>
<text x="44.8" y="55.5">1</text>
<text x="44.8" y="58">2</text>
<text x="50.7" y="56.6">OUT3</text>
<text x="50.7" y="59.1">OUT4</text>
<text x="74.7" y="56.6">OUT34</text>
<text x="74.7" y="59.1">OUT33</text>
<text x="86.2" y="55.5">36</text>
<text x="86.2" y="58">35</text>
<text x="44.8" y="60.5">3</text>
<text x="44.8" y="63.1">4</text>
<text x="44.8" y="65.6">5</text>
<text x="50.7" y="61.6">OUT5</text>
<text x="50.7" y="64.2">GND_1</text>
<text x="74.4" y="64.2">GND_4</text>
<text x="74.7" y="61.7">OUT32</text>
<text x="86.2" y="60.5">34</text>
<text x="86.2" y="63.1">33</text>
<text x="86.2" y="65.6">32</text>
<text x="44.8" y="68.2">6</text>
<text x="44.8" y="70.7">7</text>
<text x="50.7" y="66.7">OUT6</text>
<text x="50.7" y="69.3">OUT7</text>
<text x="50.7" y="71.8">OUT8</text>
<text x="74.7" y="66.7">OUT31</text>
<text x="74.7" y="69.3">OUT30</text>
<text x="74.7" y="71.8">OUT29</text>
<text x="86.2" y="68.2">31</text>
<text x="86.2" y="70.7">30</text>
<text x="44.8" y="73.2">8</text>
<text x="44.8" y="75.8">9</text>
<text x="50.7" y="74.3">OUT9</text>
<text x="50.7" y="76.9">OUT10</text>
<text x="74.7" y="74.3">OUT28</text>
<text x="74.7" y="76.9">OUT27</text>
<text x="86.2" y="73.2">29</text>
<text x="86.2" y="75.8">28</text>
<text x="43.7" y="78.3">10</text>
<text x="43.7" y="83.4">12</text>
<text x="43.8" y="80.8">11</text>
<text x="50.7" y="79.4">OUT11</text>
<text x="50.7" y="82">OUT12</text>
<text x="74.7" y="79.4">OUT26</text>
<text x="74.7" y="82">OUT25</text>
<text x="86.2" y="78.3">27</text>
<text x="86.2" y="80.8">26</text>
<text x="86.2" y="83.4">25</text>
<text x="50.7" y="84.5">OUT13</text>
<text x="74.7" y="84.5">OUT24</text>
<text x="51.7" y="94.1" transform="rotate(-90 51.7 94.1)">OUT14</text>
<text x="54.2" y="94.1" transform="rotate(-90 54.2 94.1)">OUT15</text>
<text x="56.7" y="94.1" transform="rotate(-90 56.7 94.1)">OUT16</text>
<text x="59.3" y="94.1" transform="rotate(-90 59.3 94.1)">OUT17</text>
<text x="61.8" y="94.1" transform="rotate(-90 61.8 94.1)">OUT18</text>
<text x="64.4" y="94.1" transform="rotate(-90 64.4 94.1)">GND_2</text>
<text x="66.9" y="94.1" transform="rotate(-90 66.9 94.1)">GND_3</text>
<text x="69.4" y="94.1" transform="rotate(-90 69.4 94.1)">OUT19</text>
<text x="72" y="94.1" transform="rotate(-90 72 94.1)">OUT20</text>
<text x="74.5" y="94.1" transform="rotate(-90 74.5 94.1)">OUT21</text>
<text x="77.1" y="94.1" transform="rotate(-90 77.1 94.1)">OUT22</text>
<text x="79.6" y="94.1" transform="rotate(-90 79.6 94.1)">OUT23</text>
<text x="50.5" y="101.1" transform="rotate(-90 50.5 101.1)">13</text>
<text x="53.1" y="101.1" transform="rotate(-90 53.1 101.1)">14</text>
<text x="55.6" y="101.1" transform="rotate(-90 55.6 101.1)">15</text>
<text x="58.2" y="101.1" transform="rotate(-90 58.2 101.1)">16</text>
<text x="60.7" y="101.1" transform="rotate(-90 60.7 101.1)">17</text>
<text x="63.2" y="101.1" transform="rotate(-90 63.2 101.1)">18</text>
<text x="65.8" y="101.1" transform="rotate(-90 65.8 101.1)">19</text>
<text x="68.3" y="101.1" transform="rotate(-90 68.3 101.1)">20</text>
<text x="70.9" y="101.1" transform="rotate(-90 70.9 101.1)">21</text>
<text x="73.4" y="101.1" transform="rotate(-90 73.4 101.1)">22</text>
<text x="75.9" y="101.1" transform="rotate(-90 75.9 101.1)">23</text>
<text x="78.5" y="101.1" transform="rotate(-90 78.5 101.1)">24</text>
</g>
<text font-size="1.4" fill="#009292" x="91.5" y="33">SMD and DIP to allow easy adjustment</text>
</svg>
